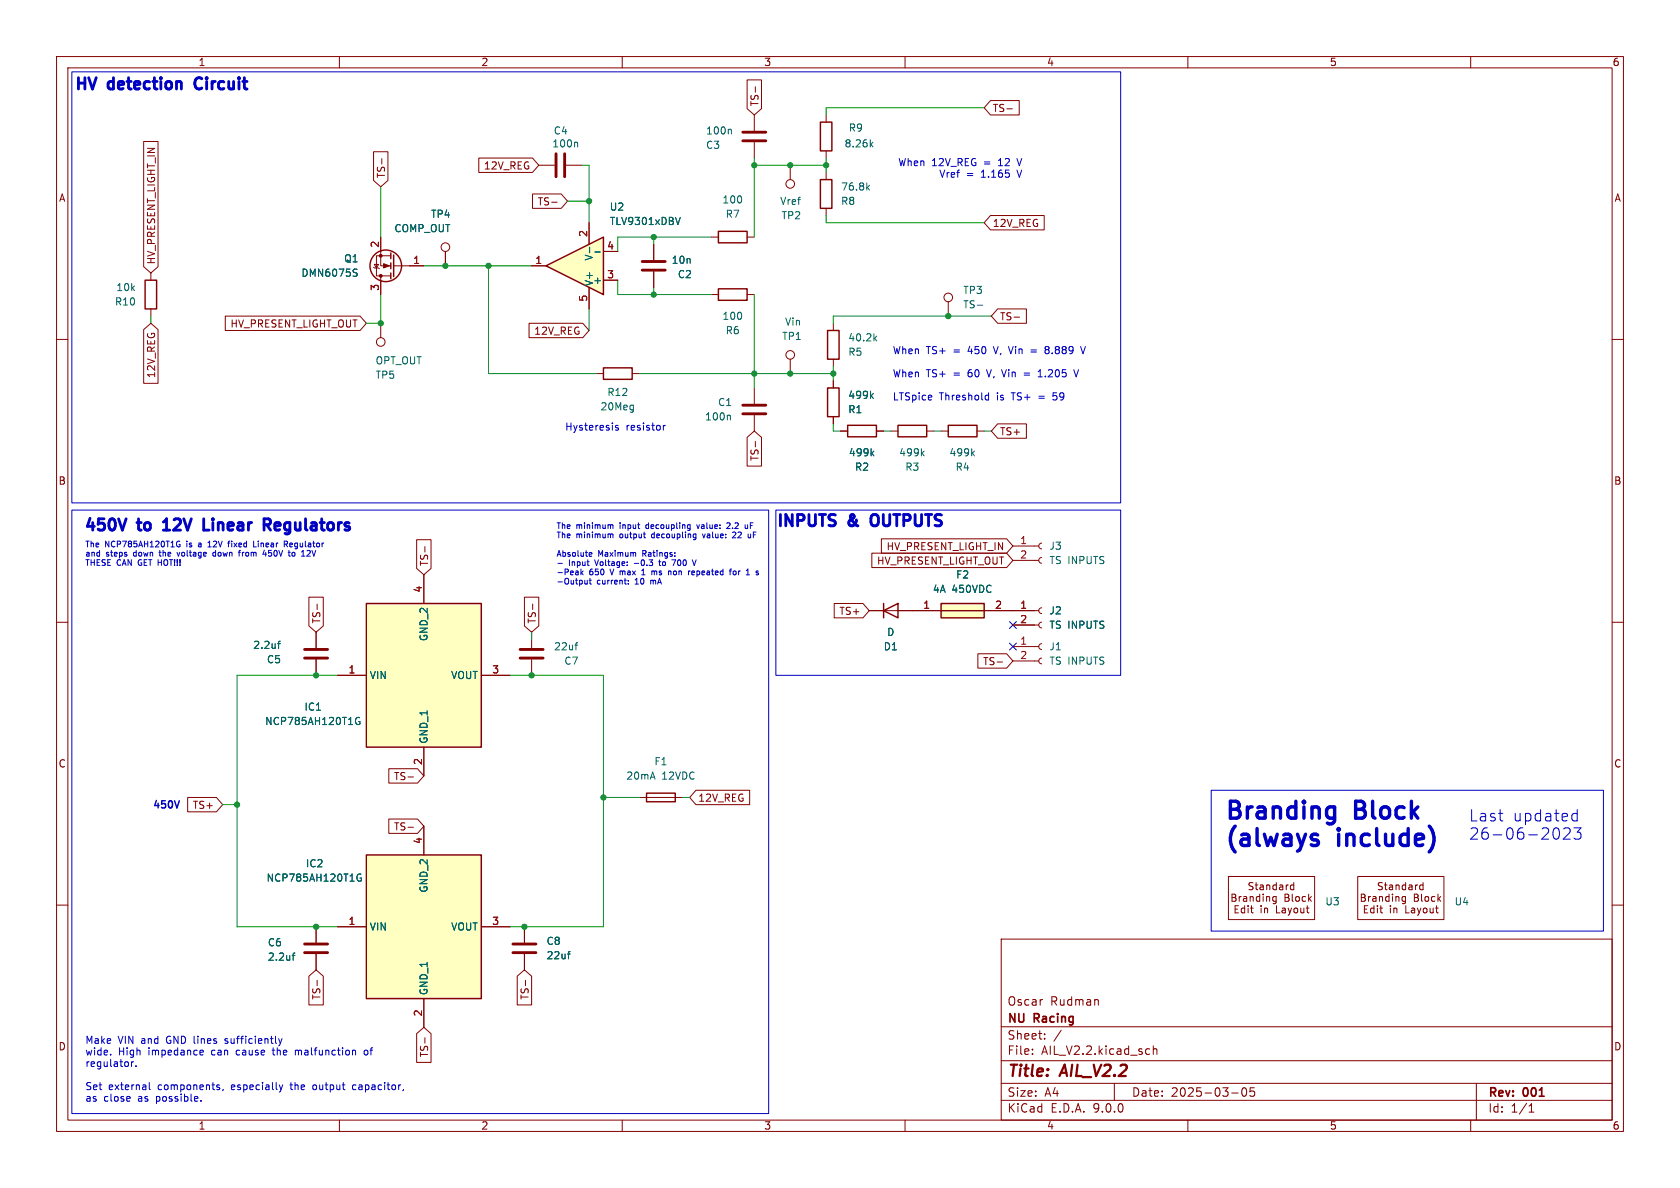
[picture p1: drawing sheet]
<svg xmlns="http://www.w3.org/2000/svg" width="297mm" height="210mm" viewBox="0 0 297 210" stroke-linecap="round" stroke-linejoin="round" font-family="sans-serif">
<g fill="none" stroke="#840000" stroke-width=".18">
<path d="M10 10h277v190h-277zM12 12h273v186h-273zM60 10v2M110 10v2M160 10v2M210 10v2M260 10v2M66 47.2l.2 .2h.7l.2 .1M66.2 46.7h.7l-.4 .7zM67.3 41.9v5.1h1.8M67.3 48.8v3.3M69.1 45.2h-2.6v3.6h2.6"/>
<path d="M69.6 47h5.3M78.7 44.5v2.5M147.3 57.2v1.2M10 60h2M139.7 63.5v2.5M147.3 63.5v1.3M147.3 67.3v1.3M147.3 73.7v1.2M148.6 76.2h1.3M154.9 76.2h1.3M157.5 76.2h1.2M163.8 76.2h1.3"/>
<path d="M285 60h2M10 110h2M285 110h2M217.2 154.9h15.2v7.7h-15.2zM217.8 158.1h.4l.3 .2-.3 .4 .3 .1v.3l-.2 .2h-.5zM217.8 158.7h.4M219.1 158.5v.8M219.4 158.5l-.3 .2M219.9 158.5h.4l.1 .8M220.4 158.8h-.4l-.2 .2 .2 .3h.4M221 158.6l.2-.1h.3l.1 .8M221 158.5v.8"/>
<path d="M221.5 156.1l-.5-.1-.1 .1v.4l.5 .2 .1 .3-.2 .3-.5-.1M221.9 156.4h.5M222.1 156v1.1l.3 .2M222.7 158.5h-.4l-.2 .2 .1 .6h.5M222.7 158.1v1.2M222.8 156.5h.5v.8M223.3 158.1v.1M223.3 158.5v.8M223.3 156.7l-.4 .1-.2 .2 .2 .3 .4-.1M223.9 158.6l.2-.1h.3l.1 .8M223.9 158.5v.8M223.9 156.6l.2-.2 .3 .1 .1 .8"/>
<path d="M223.9 156.4v.9M225.6 158.5v1l-.2 .3-.3-.1M225.6 158.5h-.4l-.2 .2 .1 .6h.5M225.6 156.5l-.3-.1-.3 .3 .2 .5h.4M225.6 156v1.3M226.2 156.5h.5l.1 .8M226.8 156.7l-.4 .1-.2 .2 .2 .3 .4-.1M227.2 158.1h.4l.2 .2-.2 .4 .2 .1 .1 .3-.2 .2h-.5zM227.2 158.7h.4M227.4 156.4v.9M227.8 156.4l-.4 .3M228.4 158.1v1l.2 .2"/>
<path d="M228.7 156.5l-.3-.1-.3 .3 .1 .5h.5M228.7 156v1.3M229.1 158.6l.2-.1 .4 .1v.5l-.1 .2h-.3l-.2-.1zM230.8 158.5h-.4l-.2 .2 .1 .6h.5M231.4 158.1v1.2M231.5 158.8l.3 .5M231.8 158.5l-.4 .5M240 154.9h15.3v7.7h-15.3zM244.4 158.5v.8M244.4 156.1l-.5-.1-.2 .1v.4l.6 .2 .1 .3-.3 .3-.4-.1M244.7 156.4h.5M244.9 156v1.1l.3 .2"/>
<path d="M245.6 158.5h-.4l-.2 .2 .1 .6h.5M245.6 158.1v1.2M245.7 156.5h.4l.1 .8M246.2 158.1v.1M246.2 158.5v.8M246.2 156.7l-.4 .1-.2 .2 .2 .3 .4-.1M246.8 158.6l.2-.1h.3v.8M246.8 158.5v.8M246.8 156.6l.2-.2 .3 .1v.8M246.8 156.4v.9M248.5 158.5h-.4l-.2 .2 .1 .6h.5M248.5 158.5v1l-.3 .3-.3-.1"/>
<path d="M248.5 156.5l-.4-.1-.2 .3 .1 .5h.5M248.5 156v1.3M249.1 156.5h.5v.8M249.6 156.7l-.4 .1-.2 .2 .2 .3 .4-.1M250 158.1h.5l.2 .2-.2 .4 .2 .1 .1 .3-.3 .2h-.5zM250 158.7h.5M250.3 156.4v.9M250.6 156.4l-.3 .3M251.3 158.1v1l.2 .2M251.6 156.5l-.4-.1-.2 .3 .1 .5h.5M251.6 156v1.3M252 158.6l.2-.1 .3 .1 .1 .5-.1 .2h-.3l-.2-.1z"/>
<path d="M253.7 158.5h-.4l-.2 .2 .1 .6h.5M254.2 158.1v1.2M254.3 158.8l.4 .5M254.7 158.5l-.5 .5M10 160h2M177 166h108v32h-108zM184.2 176.7h.1M194.1 176.8l.1 .9M218.3 160.7h.5M219 160.1h-.7v1.3h.7M220 160.6l-.3-.1-.3 .3 .2 .5h.4M220 160.1v1.3"/>
<path d="M220.6 160.1v.1M220.6 160.5v.9M221.1 160.5h.5M221.3 160.1v1.1l.3 .2M222.9 160.1v.1M222.9 160.5v.9M223.6 160.6l.1-.1 .3 .1 .1 .8M223.6 160.5v.9M225.7 160.1v1.3h.6M226.7 160.6h.5v.8M227.2 160.8l-.4 .1-.2 .2 .2 .3 .4-.1M227.7 160.5l.3 .9"/>
<path d="M228 161.4l-.3 .4M228.3 160.5l-.3 .9M228.8 160.6l.2-.1 .4 .1v.5l-.1 .2-.3 .1-.2-.1zM230 160.5v.8l.3 .1 .2-.1M230.5 160.5v.9M230.9 160.5h.5M231.1 160.1v1.1l.3 .2M241.2 160.7h.4M241.2 160.1v1.3h.6M242.4 160.6l-.1 .2 .1 .5 .1 .1 .4-.1M242.9 160.1v1.3M243.5 160.5v.9"/>
<path d="M243.9 160.5h.5M244.1 160.1v1.1l.3 .2M245.8 160.1v.1M245.8 160.5v.9M246.4 160.6l.2-.1 .3 .1 .1 .8M246.4 160.5v.9M248.5 160.1v1.3h.6M249.6 160.6h.4l.1 .8M250.1 160.8l-.4 .1-.2 .2 .2 .3 .4-.1M250.6 160.5l.3 .9M250.9 161.4l-.3 .4M251.2 160.5l-.3 .9"/>
<path d="M251.7 160.6l.2-.1 .3 .1 .1 .5-.1 .2-.3 .1-.2-.1zM252.8 160.5l.1 .8 .3 .1 .2-.1M253.4 160.5v.9M253.8 160.5h.5M254 160.1v1.1l.3 .2M285 160h2M60 198v2M110 198v2M160 198v2M177 194.5h108M177 191.5h108M177 187.5h108"/>
<path d="M177 181.5h108M182.5 186.3v.1M182.5 185.5v.1M184.7 183.6v.1M184.7 182.8v.1M187.6 182.1l-1.3 2M197 191.5v3M203.1 185.4l.1 .1M203.2 186.3l-.1 .1M203.9 185.5l.2-.1 .4 .1v.9M203.9 184.9v1.5M210 198v2"/>
<path d="M217.7 193.2h1.2M219.7 192.4l.2-.1a.81 .81 0 0 1 .6 .6 .81 .81 0 0 1-.3 .8l-.2 .1a.81 .81 0 0 1-.3-1.4zM221.7 192.3h-.7v.7l.2-.1h.5l.1 .3-.1 .5-.2 .1-.5-.1M260 198v2M261 191.5v6.5M270.3 196.6h.9M270.3 195.5l.4-.4v1.5"/>
<circle cx="78.7" cy="43.7" r=".76"/>
<circle cx="139.7" cy="62.7" r=".76"/>
</g>
<g fill="none" stroke="#840000" stroke-width=".25">
<path d="M69.1 44.7v1M69.1 46.5v1M69.1 48.3v1M69.6 45.1v3.8M146.3 58.4h2v5.1h-2zM146.3 68.6h2v5.1h-2zM149.9 75.2h5v2h-5zM158.7 75.2h5.1v2h-5.1z"/>
<circle cx="68.2" cy="47" r="2.79"/>
</g>
<path d="M62.7 48.2l.3 .1 .1 .3-.2 .2h-.3M62.7 47.6h.4M154.6 59.8l.4 .5M155 59.4l-.5 .5M154 69.9l.4 .5M154.4 69.6l-.5 .5M154.5 79.7l-.5 .5M163.4 79.7l-.5 .5M154.1 80.1l.4 .5M163 80.1l.4 .5" fill="none" stroke="#006464" stroke-width=".18"/>
<g fill="#840000" stroke="#840000" stroke-width=".18">
<path d="M67.8 46.6l1 .4-1 .4z"/>
<circle cx="67.3" cy="48.8" r=".25"/>
<circle cx="67.3" cy="45.2" r=".25"/>
</g>
<path d="M96.5 47l10.2-5.1v10.2z" fill="#ffffc2"/>
<path d="M96.5 47l10.2-5.1v10.2z" fill="none" stroke="#840000" stroke-width=".25"/>
<path d="M104.1 39.4v3.8M94 47h2.5M104.1 50.8v3.8M106.7 49.5h2.5M106.7 44.5h2.5" fill="none" stroke="#840000" stroke-width=".18"/>
<path d="M120.3 38.4l-.5 1.3M104.2 43.7v1M105.2 44.5h1" fill="none" stroke="#006464" stroke-width=".18"/>
<path d="M64.8 151.1h20.3v25.4h-20.3z" fill="#ffffc2"/>
<path d="M64.8 151.1h20.3v25.4h-20.3z" fill="none" stroke="#840000" stroke-width=".25"/>
<g fill="none" stroke="#840000" stroke-width=".18">
<path d="M67.3 57.2v2.5M55.9 111.8v2.8M55.9 116.6v2.8M94 111.8v2.8M94 116.6v2.8M74.9 146.1v5M55.9 163.8v2.8M55.9 168.7v2.8M59.7 163.8h5.1M74.9 176.5v5.1M85.1 163.8h5.1M92.7 163.8v2.8"/>
<path d="M92.7 168.7v2.8"/>
<circle cx="67.3" cy="60.5" r=".76"/>
</g>
<path d="M49.1 113.8h.5M49.6 113.4l-.4 .1v1.1M101.6 114h.5M102.1 113.6l-.2 .1M63.8 154.6a.59 .59 0 0 0-.7 .5 .59 .59 0 0 0 .7 .6l.1-.5h-.3M51.6 168.9h.5M52.1 168.5l-.3 .2v1M100.3 168.6h.5M100.8 168.2l-.2 .1" fill="none" stroke="#006464" stroke-width=".18"/>
<path d="M53.8 116.3h4.1M53.8 114.8h4.1M91.9 116.3h4.1M91.9 114.8h4.1M53.8 166.9h4.1M53.8 168.4h4.1M90.7 166.9h4M90.7 168.4h4" fill="none" stroke="#840000" stroke-width=".51"/>
<path d="M64.8 106.7h20.3v25.4h-20.3z" fill="#ffffc2"/>
<path d="M25.7 49.5h2v5.1h-2zM64.8 106.7h20.3v25.4h-20.3zM114.3 140.2h5.1v1.5h-5.1z" fill="none" stroke="#840000" stroke-width=".25"/>
<path d="M95.2 29.2h2.8M100.1 29.2h2.8M26.7 48.3v1.2M26.7 54.6v1.3M59.7 119.4h5.1M74.9 101.6v5.1M85.1 119.4h5.1M74.9 132.1v5.1M113 141h7.6" fill="none" stroke="#840000" stroke-width=".18"/>
<path d="M101.9 25.1l.2 .2v.7M63.6 126.9a.59 .59 0 0 0-.8 .6 .59 .59 0 0 0 .8 .5v-.5h-.2" fill="none" stroke="#006464" stroke-width=".18"/>
<path d="M98.3 27.2v4M99.8 27.2v4" fill="none" stroke="#840000" stroke-width=".51"/>
<path d="M166.4 106.7h7.6v2.5h-7.6z" fill="#ffffc2"/>
<path d="M145 31.8h2.1v5h-2.1zM145 21.6h2.1v5.1h-2.1zM127 40.9h5.1v2h-5.1zM127 51.1h5.1v2h-5.1zM106.7 65h5.1v2.1h-5.1zM167.6 75.2h5.1v2h-5.1zM156.2 108l2.5-1.3v2.5zM156.2 106.7v2.5M166.4 106.7h7.6v2.5h-7.6zM166.4 108h7.6" fill="none" stroke="#840000" stroke-width=".25"/>
<g fill="none" stroke="#840000" stroke-width=".18">
<path d="M132.1 14.1h2.5v5.1l-1.3 1.1-1.2-1.1zM133.5 15.3v1M175.1 17.8h5.1v2.5h-5.1l-1.1-1.2zM178 19.2h1M25.4 25h2.5v22.1l-1.2 1.2-1.3-1.2zM66 26.8h2.6v5.1l-1.3 1.1-1.3-1.1zM67.5 28v1M84.6 27.9h9.5l1.1 1.3-1.1 1.3h-9.5zM94.1 34.3h5.1l1.1 1.3-1.1 1.2h-5.1zM97.5 35.7h1M104.1 39.4v3.8M133.3 20.3v2.8"/>
<path d="M133.3 25.1v2.8M139.7 29.2v2.6M146 20.3v1.3M146 26.7v1.2M146 30.5v1.3M146 36.8v1.3M175.1 38.1h9.5v2.5h-9.5l-1.1-1.2zM25.4 58.3l1.3-1.1 1.2 1.1v9.5h-2.5zM39.8 55.9h23.9l1.1 1.3-1.1 1.2h-23.9zM67.3 41.9v2.6M67.3 49.5v2.6M72.4 47h2.5"/>
<path d="M78.7 44.5v2.5M93.5 57.1h9.5l1.1 1.3-1.1 1.3h-9.5zM94 47h2.5M104.1 50.8v3.8M106.7 49.5h2.5M106.7 44.5h2.5M115.6 43.2v2.8M115.6 48v2.8M125.7 41.9h1.3M125.7 52.1h1.3M132.1 41.9h1.2M132.1 52.1h1.2"/>
<path d="M167.6 53.3v2.6M176.4 54.6h5.1v2.6h-5.1l-1.1-1.3zM179.3 56.1h.9M105.4 66h1.3M111.8 66h1.2M132.1 77.3l1.2-1.1 1.3 1.1v5.1h-2.5zM133.3 68.6v2.8M133.3 73.4v2.8M133.5 78v1M147.3 67.3v1.3M147.3 73.7v1.2M148.6 76.2h1.3"/>
<path d="M154.9 76.2h1.3M166.4 76.2h1.2M172.7 76.2h1.3M176.4 74.9h5.1v2.6h-5.1l-1.1-1.3zM73.7 95.4h2.5v5.1l-1.3 1.1-1.2-1.1zM75.1 96.6v1M154.1 97.8h23.9l1.1 1.3-1.1 1.2h-23.9zM155.8 95.2h22.2l1.1 1.3-1.1 1.3h-22.2zM179.1 96.5h4.5M179.1 99.1h4.5M184.1 96l-.3 .2-.2 .3 .2 .4 .3 .1M184.1 98.6l-.3 .1-.2 .4 .2 .3 .3 .2"/>
<path d="M54.6 105.6h2.6v5l-1.3 1.2-1.3-1.2zM55.9 111.8v2.8M55.9 116.6v2.8M56.1 106.8v1M59.7 119.4h5.1M74.9 101.6v5.1M85.1 119.4h5.1M92.7 105.6h2.6v5l-1.3 1.2-1.3-1.2zM94.2 106.8v1M147.5 106.7h5.1l1.1 1.3-1.1 1.2h-5.1zM153.7 108h12.7M172.9 115.6h5.1l1.1 1.2-1.1 1.3h-5.1z"/>
<path d="M174 108h9.6M176.3 117h.9M179.1 114.3h4.5M179.1 116.8h4.5M179.1 110.5h4.5M184.1 113.8l-.3 .1-.2 .4 .2 .4 .3 .1M184.1 116.3l-.3 .2-.2 .3 .2 .4 .3 .1M184.1 107.4l-.3 .2-.2 .4 .2 .3 .3 .2M184.1 110l-.3 .1-.2 .4 .2 .3 .3 .2M68.7 135.9h5.1l1.1 1.3-1.1 1.2h-5.1zM72.1 137.3h1M74.9 132.1v5.1"/>
<path d="M123 139.7h9.5v2.5h-9.5l-1.1-1.2zM33.2 141h5.1l1.1 1.2-1.1 1.3h-5.1zM68.7 144.8h5.1l1.1 1.3-1.1 1.2h-5.1zM72.1 146.2h1M74.9 146.1v5M54.6 172.6l1.3-1.1 1.3 1.1v5h-2.6zM55.9 163.8v2.8M55.9 168.7v2.8M56.1 173.3v.9M59.7 163.8h5.1M74.9 176.5v5.1M85.1 163.8h5.1"/>
<path d="M91.4 172.6l1.3-1.1 1.3 1.1v5h-2.6zM92.7 163.8v2.8M92.7 168.7v2.8M92.9 173.3v.9M73.7 182.7l1.2-1.1 1.3 1.1v5.1h-2.5zM75.1 183.4v1"/>
<circle cx="139.7" cy="32.5" r=".76"/>
<circle cx="167.6" cy="52.6" r=".76"/>
</g>
<path d="M131.3 23.4h4.1M131.3 24.9h4.1M113.5 47.8h4.1M113.5 46.2h4.1M131.3 73.2h4.1M131.3 71.6h4.1" fill="none" stroke="#840000" stroke-width=".51"/>
<g fill="none" stroke="#006464" stroke-width=".18">
<path d="M120.3 38.4l-.5 1.3M129.1 22.8l.2 .2v.7M153.4 33.1l.3 .5M153.7 32.8l-.5 .4M154 25.5l.3 .5M154.3 25.1l-.5 .5M62.7 48.2l.3 .1 .1 .3-.2 .2h-.3M62.7 47.6h.4M104.2 43.7v1M105.2 44.5h1M172.8 53.9h.9M128.9 73.4l.2 .2v.6"/>
<path d="M154 69.9l.4 .5M154.4 69.6l-.5 .5M154.5 79.7l-.5 .5M172.3 79.7l-.5 .5M154.1 80.1l.4 .5M171.9 80.1l.4 .5M49.1 113.8h.5M49.6 113.4l-.4 .1v1.1M63.6 126.9a.59 .59 0 0 0-.8 .6 .59 .59 0 0 0 .8 .5v-.5h-.2M63.8 154.6a.59 .59 0 0 0-.7 .5 .59 .59 0 0 0 .7 .6l.1-.5h-.3M51.6 168.9h.5M52.1 168.5l-.3 .2v1"/>
<path d="M100.3 168.6h.5M100.8 168.2l-.2 .1"/>
</g>
<g fill="none" stroke="#009600" stroke-width=".18">
<path d="M174 19.1h-28v1.2M67.3 33v8.9M100.3 35.6h3.8M102.9 29.2h1.2v10.2M133.3 27.9v14M133.3 29.2h12.7M146 27.9v2.6M146 38.1v1.3h28M26.7 55.9v1.3M67.3 52.1v5.1h-2.5M74.9 47h19.1M86.4 47v19h19"/>
<path d="M104.1 54.6v3.8M109.2 49.5v2.6h16.5M115.6 41.9v1.3M115.6 50.8v1.3M125.7 41.9h-16.5v2.6M133.3 52.1v16.5M175.3 55.9h-28v1.3M113 66h34.3M147.3 74.9v1.3h1.3M147.3 64.8v2.5M156.2 76.2h1.3M165.1 76.2h1.3"/>
<path d="M174 76.2h1.3M59.7 119.4h-17.8v44.4h17.8M90.2 119.4h16.5v44.4h-16.5M94 111.8v1.2M39.4 142.2h2.5M106.7 141h6.3M120.6 141h1.3"/>
</g>
<path d="M178.5 113.7l1.2 1.2M178.5 109.9l1.2 1.2M179.7 113.7l-1.2 1.2M179.7 109.9l-1.2 1.2" fill="none" stroke="#000084" stroke-width=".18"/>
<g fill="none" stroke="#0000c2" stroke-width=".18">
<path d="M12.7 12.7h185.4v76.2h-185.4zM179.8 28l.4 1.3M109.3 75.3l-.3-.1-.2 .2 .1 .2 .4 .1v.3h-.5M117.3 75.2v.8M117.6 75.2l-.3 .2M174.4 65.3l.4 1.3M174.4 69.9h.4M174.8 69.4v1.3M174.8 70.6l-.4 .1M175.6 61.3l.4 1.2M181.1 66h.9M181.1 66.3h.9"/>
<path d="M182.3 61.9h.9M182.3 62.2h.9M183.5 66.6h.8M183.5 65.7l.4-.4v1.3M185 61.8l-.3 .2 .1 .4 .2 .1h.4M185 61.8h.2M185.2 61.8l.2 .1M185.4 61.3h-.4l-.2 .1-.1 .2 .3 .2M185.4 61.7l-.2 .1M186.1 70.6l.2 .1M186.8 69.4h-.6l-.1 .6 .2-.1M189.8 65.3l.4 1.3 .5-1.3"/>
<path d="M191 61.3l.5 1.2 .4-1.2M12.7 90.2h123.2v106.7h-123.2zM28.1 97.6h.4M31.3 97.6l.2 .7 .3-.7M31.4 95.7h.4M31.6 96.2h.2v.4h-.4M35.1 96.3v.3M36.8 96.7h.5M36.8 96l.3-.3v1M38.1 97.7l-.3-.1-.2 .2 .1 .5h.4M38.1 97.3v1M40.2 96h.4"/>
<path d="M40.6 95.7h-.2M42.1 97.6h.4M42.4 97.3h-.1M42.9 97.6v.7M43.1 97.6l-.2 .2M44.8 95.7v1h.5M45.7 95.7v.1M46.7 97.2l-.2 .8h.6M47 97.6v.7M47.5 98.2l.1 .1M47.5 97.3v.5l.1-.1M50.3 95.7h.3l.2 .2-.1 .2-.4 .1"/>
<path d="M50.5 96.2l.3 .5M51.4 96l-.2 .1v.4l.2 .2M51.7 97.7l.3-.1 .1 .2v.4l-.4 .1M51.7 96.2l-.5 .1M54.9 97.6l-.7 .7h.7M98.6 99.6h.8M104.2 98.3h.4M104.2 97.7h.3l.1 .2-.4 .1M108 92.8h.3l.1 .6M108 94.4h.3l.1 .7M112.2 97.7l.2 .1v.5M114.2 92.9v.4"/>
<path d="M115.2 94.5v.5M116.4 99.3h.4M116.6 99v.8l.2 .2M118.8 99h.6l-.4 1M121.7 92.8h.3M122 92.8l-.1 .9M122 93.4h-.3M122.4 99l.3 1 .4-1M122.7 94.4h.3M123 94.4v.8l-.2 .2M123 95l-.3 .1M123.2 92.8l.2 .6 .3-.6"/>
<path d="M124.2 94.4l.2 .7 .3-.7M128.5 92.5l.1-.1 .4 .1M129 92.9l-.6 .5h.7M129.7 94.1l-.2 .1M129.9 94.1l.1 .1M130 94.5l-.5 .6h.6M132.2 93.3l-.4 .1M132.2 92.8v.6M132.7 95l-.3 .1M132.7 94.4v.7M137.2 90.2h60.9v29.2h-60.9zM102.7 100.6v1"/>
<path d="M102.8 101.2l.3 .4M103.1 100.9l-.4 .4M103.8 102.6v.6M103.8 103.2h-.4M104.2 102.6h.3M104.3 102.2v.9l.2 .1M111.1 103.2h.1M111.1 102.6v.1M113.4 101.6h.6M113.4 100.9l.3-.3v1M115 102.6v.6M115.1 102.6l-.1 .1"/>
<path d="M115.2 100.9v.7M115.2 101l.3-.1 .2 .2M115.7 101.1v.5M115.8 100.9l-.1 .2M118.5 100.9l.1 .2v.5M122.8 101.1l-.2-.2-.3 .2v.5h.4M122.8 101.2l-.5 .1M128.9 100.9h.4M129.3 100.6h-.2M129.7 101l.2-.1 .2 .2v.3l-.2 .2-.3-.2zM214.1 139.7h69.4v24.9h-69.4zM275.6 146.7a1.03 1.03 0 0 1-.6 1.6l-.4-.3"/>
<path d="M277.6 146.9l-.1 .3-1.1 1.1h1.2M278.1 145l.2 .1 .5-.1M278.1 143.9l.2-.1 .5 .1M278.3 146.3h1.2l-.7 .8a.54 .54 0 0 1 .7 .4v.5l-.2 .2-.8 .1-.2-.1M278.8 143.1v2M19.6 186.4v.1M23.3 187.7v.8M23.4 187.8l-.1 .1M24 188.4v.1M26.4 191.4v1l.2 .2M35.5 194.6v.1M35.5 185.6l.4 .1 .1 .2-.7 .2"/>
<path d="M35.9 186.4l-.4 .1M38.5 192.2l.3 .1 .1 .1-.2 .2h-.3M38.5 191.8h.3M39.5 192.6l-.2 .2M39.8 184.4h.1M39.9 183.6l-.1 .2 .1 .2M48.3 185.2v1.2M49.3 183.6l.3 .8M49.4 191.8l.3 .8M49.6 184.4l-.3 .5M49.7 192.6l-.2 .4M49.9 183.6l-.3 .8"/>
<path d="M50 191.8l-.3 .8M52.2 185.6v.9M52.6 185.6l-.4 .2M55.4 191.8l-.1 .2 .1 .6M62.5 185.6l.4 .2v.7M62.8 191.8h-.4l-.1 .2 .1 .5 .4 .1M64.9 185.7l-.3-.1-.2 .3v.5l.2 .1 .3-.1M71.3 192.6v.1"/>
</g>
<g fill="none" stroke="#0000c2" stroke-width=".5">
<path d="M34.8 13.8a1.25 1.25 0 0 0 0 1.8M22.3 91.7l-.7 2M28.9 93.7h1.1M28.9 92.3l.5-.6v2M36 93.7h1M37.6 91.7v.2M37.6 92.4v1.3M37.6 91.7l-.1 .1 .1 .1M37.6 91.7l.1 .1-.1 .1M47.2 92.8l.6 .9M47.7 91.9l.1 .2-.1 .5M49.5 92.7l-.2-.3h-.4l-.3 .3 .1 .9 .2 .1 .5-.1"/>
<path d="M49.5 92.9l-.9 .1M154.8 91a.67 .67 0 0 0-.8 .6v.7a.67 .67 0 0 0 .8 .7"/>
</g>
<path d="M232.7 148.5l.2 .1 .2 .3-.2 .4-.2 .2M232.7 147.5l.2 .1" fill="none" stroke="#0000c2" stroke-width=".6"/>
<path d="M31.7 141.6l-.4 1.2" fill="none" stroke="#0000c2" stroke-width=".25"/>
<g fill="#009600" stroke="#009600" stroke-width=".18">
<circle cx="92.7" cy="163.8" r=".46"/>
<circle cx="106.7" cy="141" r=".46"/>
<circle cx="41.9" cy="142.2" r=".46"/>
<circle cx="115.6" cy="41.9" r=".46"/>
<circle cx="115.6" cy="52.1" r=".46"/>
<circle cx="104.1" cy="35.6" r=".46"/>
<circle cx="167.6" cy="55.9" r=".46"/>
<circle cx="147.3" cy="66" r=".46"/>
<circle cx="139.7" cy="66" r=".46"/>
<circle cx="133.3" cy="29.2" r=".46"/>
<circle cx="139.7" cy="29.2" r=".46"/>
<circle cx="146" cy="29.2" r=".46"/>
<circle cx="133.3" cy="66" r=".46"/>
<circle cx="86.4" cy="47" r=".46"/>
<circle cx="67.3" cy="57.2" r=".46"/>
<circle cx="78.7" cy="47" r=".46"/>
<circle cx="55.9" cy="163.8" r=".46"/>
<circle cx="94" cy="119.4" r=".46"/>
<circle cx="55.9" cy="119.4" r=".46"/>
</g>
<g font-size="4.2" fill="#0000c2">
<text x="216.4" y="145">Branding</text>
<text x="216.4" y="149.9">(always</text>
<text x="236.8" y="149.9">include)</text>
<text x="239.8" y="145">Block</text>
</g>
<g font-size="2.8" fill="#0000c2">
<text x="12.6" y="16">HV</text>
<text x="19.1" y="16">detection</text>
<text x="35.5" y="16">Circuit</text>
<text x="14.7" y="94">450V</text>
<text x="24.8" y="94">to</text>
<text x="30.4" y="94">12V</text>
<text x="38.5" y="94">Linear</text>
<text x="50.3" y="94">Regulators</text>
<text x="137.2" y="93.2">INPUTS</text>
<text x="150.4" y="93.2">&amp;</text>
<text x="155.5" y="93.2">OUTPUTS</text>
<text x="259.6" y="145.4">Last</text>
<text x="259.6" y="148.6">26-06-2023</text>
<text x="267.4" y="145.4">updated</text>
</g>
<g font-size="2.8" fill="#840000">
<text x="178" y="190.9">Title:</text>
<text x="187.7" y="190.9">AIL_V2.2</text>
</g>
<g font-size="2.1" fill="#840000">
<text x="178" y="178">Oscar</text>
<text x="185.7" y="178">Rudman</text>
<text x="178" y="184">Sheet:</text>
<text x="178" y="181.2">NU</text>
<text x="182.9" y="181.2">Racing</text>
<text x="178" y="186.7">File:</text>
<text x="184.1" y="186.7">AIL_V2.2.kicad_sch</text>
<text x="178" y="196.9">KiCad</text>
<text x="178" y="194.1">Size:</text>
<text x="184.7" y="194.1">A4</text>
<text x="185.7" y="196.9">E.D.A.</text>
<text x="193.3" y="196.9">9.0.0</text>
<text x="200" y="194.1">Date:</text>
<text x="207" y="194.1">2025-03-05</text>
<text x="263" y="194.3">Rev:</text>
<text x="263" y="196.9">Id:</text>
<text x="267.1" y="196.9">1/1</text>
<text x="269.4" y="194.3">001</text>
</g>
<g font-size="1.8" fill="#840000">
<text x="35" y="11.9">1</text>
<text x="85" y="11.9">2</text>
<text x="135" y="11.9">3</text>
<text x="185" y="11.9">4</text>
<text x="235" y="11.9">5</text>
<text x="285" y="11.9">6</text>
<text x="134.3" y="18.9" transform="rotate(-90 134.3 18.9)">TS-</text>
<text x="175.4" y="20">TS-</text>
<text x="10.3" y="35.9">A</text>
<text x="68.3" y="31.6" transform="rotate(-90 68.3 31.6)">TS-</text>
<text x="85.5" y="30.2">12V_REG</text>
<text x="285.3" y="35.9">A</text>
<text x="94.9" y="36.5">TS-</text>
<text x="175.4" y="40.3">12V_REG</text>
<text x="27.6" y="46.8" transform="rotate(-90 27.6 46.8)">HV_PRESENT_LIGHT_IN</text>
<text x="40.6" y="58.1">HV_PRESENT_LIGHT_OUT</text>
<text x="94.3" y="59.4">12V_REG</text>
<text x="176.7" y="56.8">TS-</text>
<text x="27.6" y="66.9" transform="rotate(-90 27.6 66.9)">12V_REG</text>
<text x="176.7" y="77.2">TS+</text>
<text x="134.3" y="81.6" transform="rotate(-90 134.3 81.6)">TS-</text>
<text x="10.3" y="85.9">B</text>
<text x="285.3" y="85.9">B</text>
<text x="75.9" y="100.2" transform="rotate(-90 75.9 100.2)">TS-</text>
<text x="154.9" y="100">HV_PRESENT_LIGHT_OUT</text>
<text x="156.6" y="97.5">HV_PRESENT_LIGHT_IN</text>
<text x="56.8" y="110.3" transform="rotate(-90 56.8 110.3)">TS-</text>
<text x="94.9" y="110.3" transform="rotate(-90 94.9 110.3)">TS-</text>
<text x="148.3" y="108.9">TS+</text>
<text x="173.7" y="117.8">TS-</text>
<text x="10.3" y="135.9">C</text>
<text x="285.3" y="135.9">C</text>
<text x="34" y="143.2">TS+</text>
<text x="69.5" y="138.1">TS-</text>
<text x="123.3" y="141.9">12V_REG</text>
<text x="69.5" y="147">TS-</text>
<text x="238.5" y="159.6">Layout</text>
<text x="56.8" y="176.8" transform="rotate(-90 56.8 176.8)">TS-</text>
<text x="93.7" y="176.8" transform="rotate(-90 93.7 176.8)">TS-</text>
<text x="10.3" y="185.9">D</text>
<text x="285.3" y="185.9">D</text>
<text x="75.9" y="187" transform="rotate(-90 75.9 187)">TS-</text>
<text x="35" y="199.9">1</text>
<text x="85" y="199.9">2</text>
<text x="135" y="199.9">3</text>
<text x="185" y="199.9">4</text>
<text x="235" y="199.9">5</text>
<text x="285" y="199.9">6</text>
</g>
<g font-size="1.8" fill="#006464">
<text x="97.8" y="24">C4</text>
<text x="124.7" y="24">100n</text>
<text x="150" y="23.5">R9</text>
<text x="97.5" y="26.3">100n</text>
<text x="124.7" y="26.5">C3</text>
<text x="149.2" y="26.3">8.26k</text>
<text x="148.6" y="33.9">76.8k</text>
<text x="69.6" y="41.2">COMP_OUT</text>
<text x="76.1" y="38.7">TP4</text>
<text x="107.7" y="37.4">U2</text>
<text x="107.7" y="40">TLV9301xDBV</text>
<text x="127.6" y="36.2">100</text>
<text x="128.2" y="38.7">R7</text>
<text x="137.8" y="36.4">Vref</text>
<text x="138.1" y="39">TP2</text>
<text x="148.6" y="36.4">R8</text>
<text x="60.7" y="46.6">Q1</text>
<text x="105" y="46.2" transform="rotate(-90 105 46.2)">V-</text>
<text x="118.6" y="46.8">10n</text>
<text x="20.5" y="51.7">10k</text>
<text x="53.2" y="49.1">DMN6075S</text>
<text x="104.8" y="50.4">+</text>
<text x="105" y="50.7" transform="rotate(-90 105 50.7)">V+</text>
<text x="119.7" y="49.4">C2</text>
<text x="170.2" y="52.2">TP3</text>
<text x="20.2" y="54.2">R10</text>
<text x="127.6" y="56.7">100</text>
<text x="128.2" y="59.3">R6</text>
<text x="138.7" y="57.8">Vin</text>
<text x="170.2" y="54.7">TS-</text>
<text x="66.3" y="64.6">OPT_OUT</text>
<text x="138.2" y="60.3">TP1</text>
<text x="149.9" y="63.1">R5</text>
<text x="149.9" y="60.6">40.2k</text>
<text x="66.3" y="67.2">TP5</text>
<text x="107.3" y="70.2">R12</text>
<text x="126.8" y="72">C1</text>
<text x="149.9" y="70.7">499k</text>
<text x="106.1" y="72.7">20Meg</text>
<text x="124.5" y="74.5">100n</text>
<text x="149.9" y="73.3">R1</text>
<text x="150" y="80.9">499k</text>
<text x="151.1" y="83.4">R2</text>
<text x="158.9" y="80.9">499k</text>
<text x="159.9" y="83.4">R3</text>
<text x="167.8" y="80.9">499k</text>
<text x="168.8" y="83.4">R4</text>
<text x="185.4" y="97.4">J3</text>
<text x="185.4" y="99.9">TS INPUTS</text>
<text x="164.8" y="105">4A</text>
<text x="168.3" y="105">450VDC</text>
<text x="168.9" y="102.5">F2</text>
<text x="75.8" y="113.4" transform="rotate(-90 75.8 113.4)">GND_2</text>
<text x="156.7" y="112.6">D</text>
<text x="185.4" y="108.8">J2</text>
<text x="185.4" y="111.4">TS INPUTS</text>
<text x="44.7" y="114.9">2.2uf</text>
<text x="47.1" y="117.4">C5</text>
<text x="97.9" y="115.2">22uf</text>
<text x="99.7" y="117.7">C7</text>
<text x="156.1" y="115.2">D1</text>
<text x="185.4" y="115.2">J1</text>
<text x="185.4" y="117.7">TS INPUTS</text>
<text x="53.7" y="125.8">IC1</text>
<text x="65.3" y="120.2">VIN</text>
<text x="79.7" y="120.2">VOUT</text>
<text x="46.8" y="128.4">NCP785AH120T1G</text>
<text x="75.8" y="131.6" transform="rotate(-90 75.8 131.6)">GND_1</text>
<text x="115.6" y="135.5">F1</text>
<text x="110.6" y="138">20mA</text>
<text x="117" y="138">12VDC</text>
<text x="54" y="153.5">IC2</text>
<text x="47" y="156.1">NCP785AH120T1G</text>
<text x="75.8" y="157.9" transform="rotate(-90 75.8 157.9)">GND_2</text>
<text x="234.2" y="160.2">U3</text>
<text x="235.6" y="159.6">in</text>
<text x="257.1" y="160.2">U4</text>
<text x="258.4" y="159.6">in</text>
<text x="47.3" y="167.5">C6</text>
<text x="65.3" y="164.7">VIN</text>
<text x="79.7" y="164.7">VOUT</text>
<text x="96.5" y="167.2">C8</text>
<text x="47.3" y="170">2.2uf</text>
<text x="96.5" y="169.8">22uf</text>
<text x="75.8" y="176" transform="rotate(-90 75.8 176)">GND_1</text>
</g>
<g font-size="1.8" fill="#0000c2">
<text x="158.7" y="29.5">When</text>
<text x="164.7" y="29.5">12V_REG</text>
<text x="174" y="29.5">=</text>
<text x="176.8" y="29.5">12</text>
<text x="180.4" y="29.5">V</text>
<text x="165.9" y="31.5">Vref</text>
<text x="170.8" y="31.5">=</text>
<text x="173.6" y="31.5">1.165</text>
<text x="180.2" y="31.5">V</text>
<text x="157.7" y="62.7">When</text>
<text x="163.7" y="62.7">TS+</text>
<text x="168.7" y="62.7">=</text>
<text x="171.4" y="62.7">450</text>
<text x="176.2" y="62.7">V, Vin</text>
<text x="185.8" y="62.7">8.889</text>
<text x="157.7" y="66.8">When</text>
<text x="157.7" y="70.9">LTSpice</text>
<text x="163.7" y="66.8">TS+</text>
<text x="166" y="70.9">Threshold</text>
<text x="168.7" y="66.8">=</text>
<text x="171.4" y="66.8">60</text>
<text x="175" y="66.8">V, Vin</text>
<text x="176.3" y="70.9">is</text>
<text x="179.1" y="70.9">TS+</text>
<text x="184.1" y="70.9">=</text>
<text x="184.6" y="66.8">1.205</text>
<text x="186.8" y="70.9">59</text>
<text x="99.8" y="76.2">Hysteresis</text>
<text x="110.7" y="76.2">resistor</text>
<text x="26.9" y="143.3">450V</text>
<text x="15" y="184.7">Make</text>
<text x="20.9" y="184.7">VIN</text>
<text x="25.1" y="184.7">and</text>
<text x="29.7" y="184.7">GND lines</text>
<text x="40.4" y="184.7">sufficiently</text>
<text x="15" y="186.8">wide.</text>
<text x="15" y="188.8">regulator.</text>
<text x="20.9" y="186.8">High</text>
<text x="26.3" y="186.8">impedance</text>
<text x="37.7" y="186.8">can</text>
<text x="42.2" y="186.8">cause</text>
<text x="48.9" y="186.8">the</text>
<text x="53" y="186.8">malfunction</text>
<text x="65.5" y="186.8">of</text>
<text x="15" y="192.9">Set</text>
<text x="15" y="195">as</text>
<text x="18.3" y="195">close</text>
<text x="19.2" y="192.9">external</text>
<text x="24.5" y="195">as</text>
<text x="27.9" y="195">possible.</text>
<text x="28" y="192.9">components,</text>
<text x="41.2" y="192.9">especially</text>
<text x="51.8" y="192.9">the</text>
<text x="56" y="192.9">output</text>
<text x="63.2" y="192.9">capacitor,</text>
</g>
<g font-size="1.8" fill="#a90000">
<text x="103.9" y="42" transform="rotate(-90 103.9 42)">2</text>
<text x="67.1" y="43.9" transform="rotate(-90 67.1 43.9)">2</text>
<text x="73" y="46.7">1</text>
<text x="94.5" y="46.7">1</text>
<text x="107.2" y="44.2">4</text>
<text x="67.1" y="51.5" transform="rotate(-90 67.1 51.5)">3</text>
<text x="103.9" y="53.4" transform="rotate(-90 103.9 53.4)">5</text>
<text x="107.2" y="49.3">3</text>
<text x="180.3" y="96.3">1</text>
<text x="180.3" y="98.8">2</text>
<text x="74.7" y="104.8" transform="rotate(-90 74.7 104.8)">4</text>
<text x="163.1" y="107.7">1</text>
<text x="175.8" y="107.7">2</text>
<text x="180.3" y="107.7">1</text>
<text x="180.3" y="110.2">2</text>
<text x="61.5" y="119.1">1</text>
<text x="86.9" y="119.1">3</text>
<text x="180.3" y="114">1</text>
<text x="180.3" y="116.6">2</text>
<text x="74.7" y="135.3" transform="rotate(-90 74.7 135.3)">2</text>
<text x="74.7" y="149.3" transform="rotate(-90 74.7 149.3)">4</text>
<text x="61.5" y="163.6">1</text>
<text x="86.9" y="163.6">3</text>
<text x="74.7" y="179.8" transform="rotate(-90 74.7 179.8)">2</text>
</g>
<g font-size="1.4" fill="#0000c2">
<text x="98.3" y="93.6">The</text>
<text x="98.3" y="95.2">The</text>
<text x="101.9" y="93.6">minimum</text>
<text x="101.9" y="95.2">minimum</text>
<text x="109.8" y="93.6">input</text>
<text x="109.8" y="95.2">output</text>
<text x="114.6" y="93.6">decoupling</text>
<text x="115.7" y="95.2">decoupling</text>
<text x="123.9" y="93.6">value:</text>
<text x="125" y="95.2">value:</text>
<text x="129.5" y="93.6">2.2</text>
<text x="130.5" y="95.2">22</text>
<text x="132.9" y="93.6">uF</text>
<text x="133.4" y="95.2">uF</text>
<text x="15" y="96.8">The</text>
<text x="15" y="98.4">and</text>
<text x="15" y="100.1">THESE CAN</text>
<text x="18.6" y="96.8">NCP785AH120T1G</text>
<text x="18.8" y="98.4">steps</text>
<text x="23.8" y="98.4">down</text>
<text x="24.6" y="100.1">GET HOT!!!</text>
<text x="28.7" y="98.4">the</text>
<text x="32.1" y="98.4">voltage</text>
<text x="33.2" y="96.8">is</text>
<text x="35.5" y="96.8">a</text>
<text x="37.5" y="96.8">12V</text>
<text x="38.6" y="98.4">down</text>
<text x="41.3" y="96.8">fixed</text>
<text x="43.5" y="98.4">from</text>
<text x="46" y="96.8">Linear</text>
<text x="48" y="98.4">450V</text>
<text x="51.7" y="96.8">Regulator</text>
<text x="52.8" y="98.4">to</text>
<text x="55.3" y="98.4">12V</text>
<text x="98.3" y="98.5">Absolute</text>
<text x="98.3" y="101.7">-Peak</text>
<text x="100.6" y="100.1">Input</text>
<text x="104.2" y="101.7">650</text>
<text x="105.4" y="100.1">Voltage:</text>
<text x="105.8" y="98.5">Maximum</text>
<text x="108.1" y="101.7">V max</text>
<text x="112.6" y="100.1">-0.3</text>
<text x="113.8" y="98.5">Ratings:</text>
<text x="116.2" y="101.7">ms</text>
<text x="117.3" y="100.1">to</text>
<text x="119.4" y="101.7">non</text>
<text x="119.8" y="100.1">700</text>
<text x="123.2" y="101.7">repeated</text>
<text x="130.8" y="101.7">for</text>
<text x="133.9" y="101.7">1</text>
<text x="98.3" y="103.4">-Output</text>
<text x="105.6" y="103.4">current:</text>
<text x="112.5" y="103.4">10</text>
<text x="115.5" y="103.4">mA</text>
</g>
</svg>
